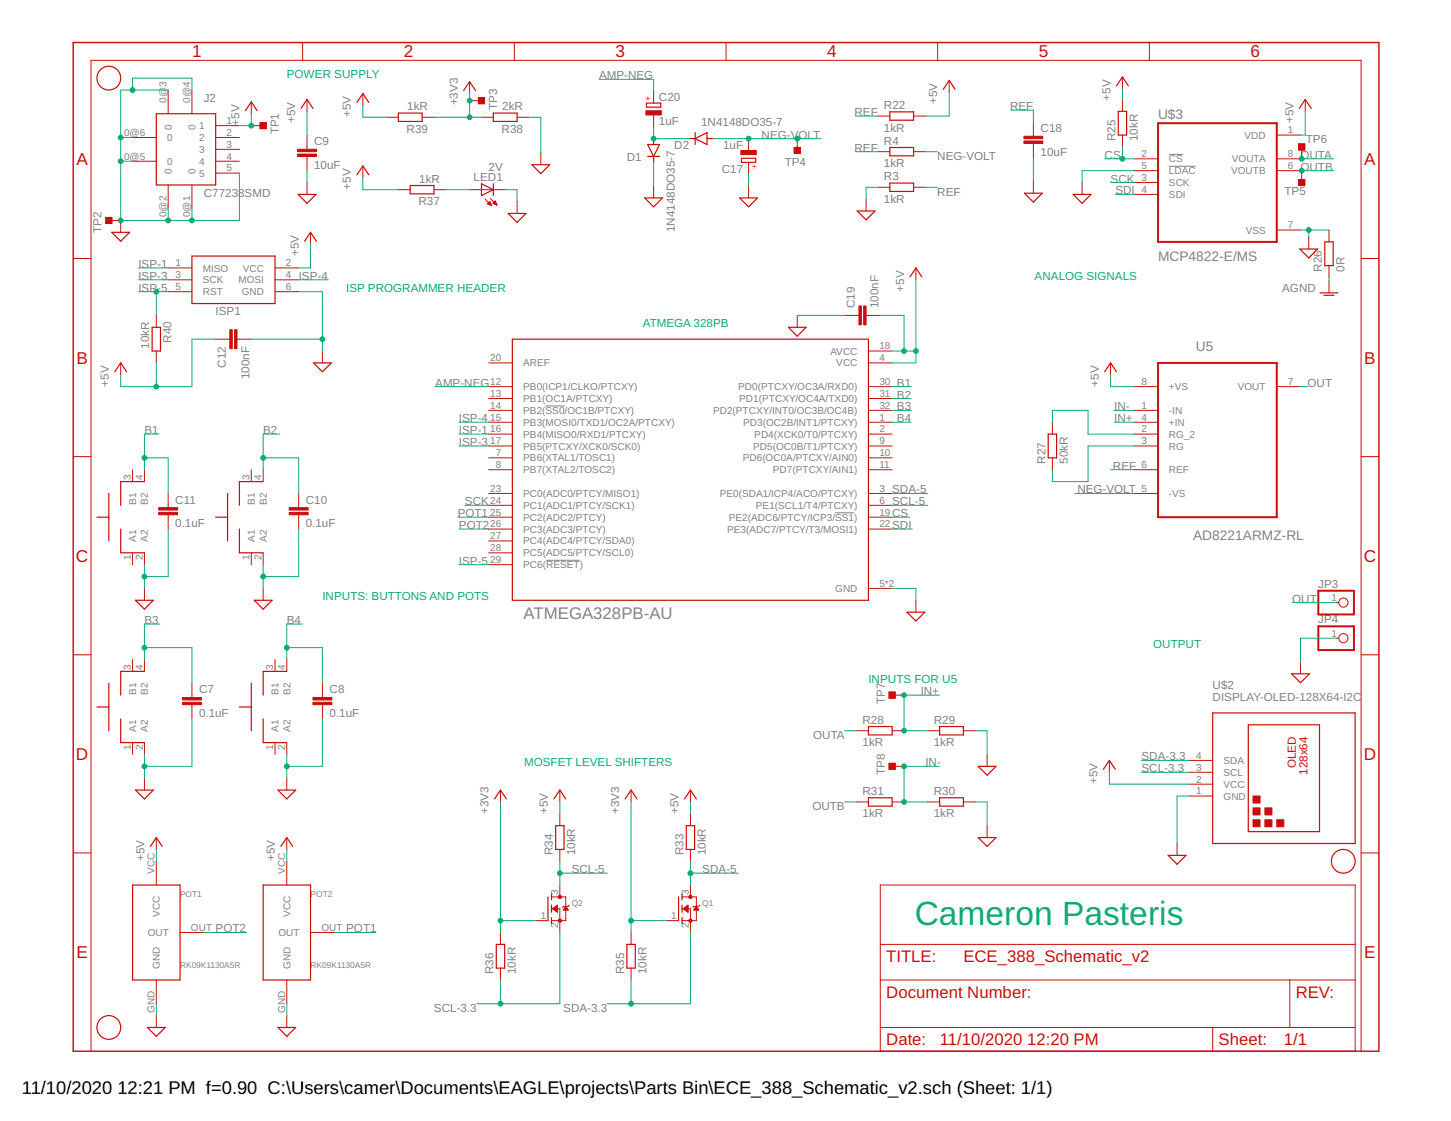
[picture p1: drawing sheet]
<svg xmlns="http://www.w3.org/2000/svg" width="279mm" height="216mm" viewBox="0 0 279 216" stroke-linecap="round" stroke-linejoin="round" font-family="sans-serif">
<path d="M225.1 29.7h2.7M225.1 32h5.2M105.1 78.2h3.6M160.8 98.8h3.7M105.2 107.9h6.4" fill="none" stroke="#808080" stroke-width=".19"/>
<g fill="none" stroke="#c90d0c" stroke-width=".23">
<path d="M68.7 19.7l1.2-1.7 1.1 1.7M89.3 17.4l1.1-1.7 1.2 1.7M92.1 18.8h1.2v1.2h-1.2zM124.5 19.9h2.7v.7h-2.7zM181.6 17.2l1.2-1.7 1.1 1.7M215 16.5l1.1-1.7 1.2 1.7M30.1 21.9h11.4v13.7h-11.4zM47.2 21.3l1.2-1.7 1.1 1.7M50.1 23.6h1.1v1.2h-1.1zM57.4 37.4h3.4l-1.7 1.8zM58 20.9l1.1-1.7 1.2 1.7M68.7 33.7l1.2-1.7 1.1 1.7"/>
<path d="M76.7 21.8h4.6v1.6h-4.6zM79 35.7h4.6v1.6h-4.6zM92.7 35.4l2.3 1.1-2.3 1.2zM95 21.8h4.6v1.6h-4.6zM95 35.4v2.3M102.4 31.7h3.5l-1.8 1.7zM124.1 38.1h3.5l-1.7 1.7zM124.7 27.8h2.3l-1.1 2.3zM124.7 30.1h2.3M125.9 26.7v1.1M125.9 30.1v1.2M132.7 26.7h1.2"/>
<path d="M133.9 26.7l2.2-1.2v2.3zM133.9 25.5v2.3M136.1 26.7h1.2M142.4 38.1h3.5l-1.8 1.7zM142.8 30.5h2.7v.8h-2.7zM153 28.4h1.1v1.1h-1.1zM171.3 21.5h4.6v1.7h-4.6zM171.3 28.4h4.6v1.6h-4.6zM171.3 35.3h4.6v1.6h-4.6zM197.3 37.2h3.4l-1.7 1.7zM206.7 37.4h3.4l-1.7 1.8zM215.3 21.4h1.6v4.6h-1.6z"/>
<path d="M250.1 34.6h1.1v1.1h-1.1zM250.1 27.7h1.1v1.2h-1.1zM250.2 20.9l1.1-1.7 1.2 1.7M20.4 41.9h1.1v1.1h-1.1zM21.5 44.7h3.5l-1.8 1.8zM37 49.3h16v9.2h-16zM58.7 46.5l1.1-1.8 1.1 1.8M97.9 41.1h3.4l-1.7 1.7zM165.1 40.6h3.4l-1.7 1.8zM175.2 53.3l1.2-1.7 1.1 1.7M250.3 48h3.4l-1.7 1.7zM254.2 56.4h3.4"/>
<path d="M254.9 56.9h2M255.1 46.6h1.6v4.6h-1.6zM22.1 71.6l1.1-1.7 1.2 1.7M29.3 63h1.6v4.6h-1.6zM60.4 69.9h3.4l-1.7 1.7zM98.7 65.3h68.5v50.3h-68.5zM151.8 63h3.4l-1.7 1.7zM212.7 71.6l1.1-1.7 1.2 1.7M18.7 99.6h2.3M21 95v9.2M27.8 92.8h-4.6v4.5M41.5 99.6h2.3"/>
<path d="M43.8 95v9.2M50.7 92.8h-4.6v4.5M201.8 83.6h1.7v4.6h-1.7zM23.2 101.9v4.6h4.6M26.1 115.6h3.4l-1.7 1.7zM46.1 101.9v4.6h4.6M49 115.6h3.4l-1.7 1.7zM174.6 117.9h3.5l-1.7 1.7zM18.7 136.2h2.3M21 131.6v9.1M23.2 138.5v4.5h4.6M27.8 129.3h-4.6v4.6"/>
<path d="M46.1 136.2h2.3M48.4 131.6v9.1M50.7 138.5v4.5h4.5M55.2 129.3h-4.5v4.6M167.2 139.9h4.6v1.6h-4.6zM171.2 133.3h1.2v1.2h-1.2zM180.9 139.9h4.6v1.6h-4.6zM233.5 137.3h27.4v25.2h-27.4zM240.4 139.6h13.7v20.6h-13.7zM248.7 129.8h3.4l-1.7 1.7zM26.1 152.2h3.4l-1.7 1.7zM53.5 152.2h3.4l-1.7 1.7z"/>
<path d="M95.2 153.9l1.2-1.7 1.1 1.7M106.7 153.9l1.1-1.7 1.1 1.7M107 159h1.6v4.6h-1.6zM120.4 153.9l1.1-1.7 1.2 1.7M131.8 153.9l1.1-1.7 1.2 1.7M132.1 159h1.7v4.6h-1.7zM167.2 153.6h4.6v1.7h-4.6zM171.2 147h1.2v1.2h-1.2zM180.9 153.6h4.6v1.7h-4.6zM188.4 147.6h3.4l-1.7 1.7zM212.5 148.2l1.1-1.7 1.2 1.7M25.5 170.5h9.2v18.2h-9.2z"/>
<path d="M29 163l1.1-1.7 1.1 1.7M50.7 170.5h9.1v18.2h-9.1zM54.1 163l1.1-1.7 1.2 1.7M105.5 172.7v4.6M106.2 172.2v1.1M106.2 174.3v1.4M106.2 176.7v1.2M130.7 172.7v4.6M131.3 172.2v1.1M131.3 174.3v1.4M131.3 176.7v1.2M188.4 161.3h3.4l-1.7 1.7z"/>
<path d="M224.9 164.7h3.5l-1.7 1.8zM28.4 197.9h3.4l-1.7 1.7zM53.5 197.9h3.4l-1.7 1.7zM95.6 181.9h1.6v4.6h-1.6zM120.7 181.9h1.6v4.6h-1.6z"/>
<circle cx="21" cy="15" r="2.29"/>
<circle cx="258.7" cy="165.9" r="2.29"/>
<circle cx="21" cy="197.9" r="2.29"/>
</g>
<g fill="none" stroke="#c90d0c" stroke-width=".19">
<path d="M32.4 17.3v4.6M37 17.3v4.6M48.4 19.6v2.3M58.3 8.2v3.4M59.1 19.2v2.2M69.9 18v2.3M90.4 15.7v2.3M90.4 19.4h1.7M99 8.2v3.4M125.9 17.6v2.3M139.8 8.2v3.4M180.6 8.2v3.4"/>
<path d="M182.8 15.5v2.3M216.1 14.8v2.3M216.1 19.2v2.2M221.3 8.2v3.4M251.3 19.2v2.2M25.5 26.5h4.6M25.5 31.1h4.6M32.4 35.6v4.6M37 35.6v4.6M41.5 24.2h4.6M41.5 26.5h4.6M41.5 28.8h4.6"/>
<path d="M41.5 31.1h4.6M41.5 33.3h4.6M48.4 24.2h1.7M59.1 26v2.8M59.1 30.1v2.8M59.1 35.2v2.2M69.9 32v2.2M74.4 22.6h2.3M76.7 36.5h2.3M81.3 22.6h2.3M83.6 36.5h2.3M90.4 36.5h6.9"/>
<path d="M92.7 22.6h2.3M93.4 38.4l1.3 1.2M93.9 39.3l.4-.5 .4 .8zM93.9 39.2h.6M94 39.3h.5M94 39.1h.4M94.1 39h.3M94.2 39.4h.4M94.2 38.9h.1M94.4 38.2l1.3 1.3M94.4 39.5h.2M94.9 39.2l.5-.5 .3 .8z"/>
<path d="M95 39.1h.5M95 39.2h.6M95.1 39h.4M95.2 38.9h.2M95.2 39.3h.4M95.3 38.8h.1M95.5 39.4h.2M99.6 38.8v2.3M99.6 22.6h2.3M104.1 29.4v2.3M125.9 22.1v2.3M125.9 35.8v2.3"/>
<path d="M144.1 26.7v2.3M144.1 31.3v2.2M144.1 35.8v2.3M153.5 26.7v1.7M166.8 38.4v2.2M169.1 22.4h2.2M169.1 36.1h2.2M169.1 29.2h2.2M175.9 22.4h2.3M175.9 36.1h2.3M175.9 29.2h2.3M199 23.5v2.7"/>
<path d="M199 27.6v2.8M199 34.9v2.3M208.4 35.2v2.2M216.1 26v2.3M218.4 30.6h4.6M218.4 32.9h4.6M218.4 35.2h4.6M218.4 37.4h4.6M245.9 30.6h4.5M245.9 32.9h4.5M245.9 26h4.5M250.7 28.9v1.7"/>
<path d="M250.7 32.9v1.7M14.1 49.8h3.4M21.5 42.5h1.7v2.2M32.4 51.6h4.6M32.4 53.9h4.6M32.4 56.2h4.6M53 51.6h4.5M53 53.9h4.5M53 56.2h4.5M59.8 44.7v2.3M176.4 51.6v2.3M245.9 44.3h4.5"/>
<path d="M252 45.7v2.3M255.9 44.3v2.3M255.9 51.2v2.2M255.9 54.1v2.3M262.1 49.8h3.4M23.2 69.9v2.3M30.1 60.7v2.3M30.1 67.6v2.3M41.5 65.3h2.8M45.6 65.3h2.8M62.1 67.6v2.3M94.1 74.5h4.6"/>
<path d="M94.1 79h4.6M94.1 69.9h4.6M94.1 76.8h4.6M153.5 60.7v2.3M162.6 60.7h2.8M166.8 60.7h2.7M167.2 74.5h4.6M167.2 79h4.6M167.2 69.9h4.6M167.2 76.8h4.6M167.2 67.6h4.6M213.8 69.9v2.3"/>
<path d="M218.4 74.5h4.6M218.4 79h4.6M245.9 74.5h4.5M14.1 87.9h3.4M25.5 90.5v2.3M27.8 90.5v2.3M32.4 95v2.8M32.4 99.1v2.8M48.4 90.5v2.3M50.7 90.5v2.3M57.5 95v2.8M57.5 99.1v2.8"/>
<path d="M94.1 81.3h4.6M94.1 83.6h4.6M94.1 85.9h4.6M94.1 90.5h4.6M94.1 95h4.6M94.1 88.2h4.6M94.1 97.3h4.6M94.1 99.6h4.6M167.2 81.3h4.6M167.2 83.6h4.6M167.2 85.9h4.6M167.2 90.5h4.6"/>
<path d="M167.2 95h4.6M167.2 88.2h4.6M167.2 97.3h4.6M167.2 99.6h4.6M202.6 81.3v2.3M202.6 88.2v2.3M218.4 81.3h4.6M218.4 83.6h4.6M218.4 85.9h4.6M218.4 90.5h4.6M218.4 95h4.6M262.1 87.9h3.4"/>
<path d="M25.5 106.5v2.3M27.8 106.5v2.3M27.8 113.3v2.3M48.4 106.5v2.3M50.7 106.5v2.3M50.7 113.3v2.3M94.1 101.9h4.6M94.1 104.2h4.6M94.1 106.5h4.6M94.1 108.8h4.6M167.2 113.3h4.6M167.2 101.9h4.6"/>
<path d="M176.4 115.6v2.3M257.3 116.1h.5M14.1 126.1h3.4M25.5 127v2.3M27.8 127v2.3M37 131.6v2.7M37 135.7v2.8M53 127v2.3M55.2 127v2.3M62.1 131.6v2.7M62.1 135.7v2.8M172.4 133.9h1.7"/>
<path d="M250.4 127.5v2.3M257.3 122.9h.5M262.1 126.1h3.4M25.5 143v2.3M27.8 143v2.3M27.8 149.9v2.3M53 143v2.3M55.2 143v2.3M55.2 149.9v2.3M96.4 152.2v2.3M107.8 152.2v2.3M107.8 156.7v2.3"/>
<path d="M121.5 152.2v2.3M132.9 152.2v2.3M132.9 156.7v2.3M164.9 140.7h2.3M164.9 154.5h2.3M171.8 140.7h2.3M171.8 154.5h2.3M172.4 147.6h1.7M178.6 140.7h2.3M178.6 154.5h2.3M185.5 140.7h2.3M185.5 154.5h2.3"/>
<path d="M190.1 145.3v2.3M190.1 159v2.3M213.6 146.5v2.2M228.9 153.3h4.6M228.9 151h4.6M228.9 148.7h4.6M228.9 146.5h4.6M14.1 164.3h3.4M30.1 161.3v2.3M30.1 165.9v4.6M34.7 179.6h4.5M55.2 161.3v2.3"/>
<path d="M55.2 165.9v4.6M59.8 179.6h4.6M96.4 179.6v2.3M103.2 177.3h2.3M106.2 175h1.6v4.6M106.2 172.7h2.7v4.6h-2.7M106.4 175l.9-.7v1.4zM106.6 174.9h.7M106.6 175.1h.7M106.7 174.8h.6M106.7 175.2h.6M106.8 174.7h.5"/>
<path d="M106.9 175.3h.4M107 174.6h.3M107 175.5h.3M107.1 174.5h.2M107.1 175.6h.2M107.3 174.4h.1M107.3 175.7h.1M107.8 163.6v2.3M107.8 170.5v2.2M108.5 175.2h.9M108.6 175.1h.7M108.6 175h.7"/>
<path d="M108.7 174.9h.5M108.8 174.8h.3M108.8 174.7h.3M108.9 174.6h.1M108.9 174.6l.5 .7h-.9zM109.6 174.3l-.2 .3h-.9l-.2 .2M121.5 179.6v2.3M128.4 177.3h2.3M131.3 175h1.6v4.6M131.3 172.7h2.8v4.6h-2.8M131.6 175l.9-.7v1.4zM131.7 174.9h.8"/>
<path d="M131.7 175.1h.8M131.8 174.8h.7M131.9 175.2h.6M132 174.7h.5M132 175.3h.5M132.1 174.6h.4M132.1 175.5h.4M132.2 174.5h.3M132.3 175.6h.2M132.4 174.4h.1M132.4 175.7h.1M132.9 163.6v2.3"/>
<path d="M132.9 170.5v2.2M133.6 175.2h.9M133.7 175.1h.8M133.8 175h.6M133.8 174.9h.5M133.9 174.8h.4M134 174.7h.2M134 174.6h.1M134.1 174.6l.4 .7h-.9zM134.8 174.3l-.3 .3h-.9l-.2 .2M169.5 170.5h91.4v32h-91.4zM226.7 162.5v2.2"/>
<path d="M262.1 164.3h3.4M30.1 188.7v4.6M30.1 195.6v2.3M55.2 188.7v4.6M55.2 195.6v2.3M96.4 186.5v2.2M121.5 186.5v2.2M169.5 188.7h91.4M169.5 197.9h91.4M169.5 181.9h91.4M233.5 197.9v4.6M248.4 188.7v9.2"/>
<path d="M17.5 202.5v-190.9h244.6v190.9"/>
<circle cx="258.7" cy="116.1" r=".89"/>
<circle cx="258.7" cy="122.9" r=".89"/>
</g>
<path d="M223 23.7h22.9v22.9h-22.9zM223 69.9h22.9v29.7h-22.9zM253.9 113.8h6.8v4.5h-6.8zM253.9 120.6h6.8v4.6h-6.8z" fill="none" stroke="#c90d0c" stroke-width=".38"/>
<g fill="#c90d0c" stroke="#c90d0c" stroke-width=".19">
<path d="M241.3 157.9h1.3v1.3h-1.3z"/>
<path d="M241.3 155.6h1.3v1.4h-1.3z"/>
<path d="M243.6 157.9h1.3v1.3h-1.3z"/>
<path d="M241.3 153.3h1.3v1.4h-1.3z"/>
<path d="M245.9 157.9h1.3v1.3h-1.3z"/>
<path d="M243.6 155.6h1.3v1.4h-1.3z"/>
<path d="M35.1 135.3h3.7v.4h-3.7z"/>
<path d="M35.1 134.3h3.7v.5h-3.7z"/>
<path d="M60.3 135.3h3.6v.4h-3.6z"/>
<path d="M60.3 134.3h3.6v.5h-3.6z"/>
<path d="M57.3 29.7h3.6v.4h-3.6z"/>
<path d="M57.3 28.7h3.6v.5h-3.6z"/>
<path d="M55.7 98.7h3.6v.4h-3.6z"/>
<path d="M55.7 97.8h3.6v.4h-3.6z"/>
<path d="M30.6 98.7h3.6v.4h-3.6z"/>
<path d="M30.6 97.8h3.6v.4h-3.6z"/>
<path d="M45.2 63.5h.4v3.6h-.4z"/>
<path d="M44.3 63.5h.4v3.6h-.4z"/>
<path d="M197.2 27.2h3.6v.4h-3.6z"/>
<path d="M197.2 26.2h3.6v.5h-3.6z"/>
<path d="M166.3 58.9h.5v3.7h-.5z"/>
<path d="M165.4 58.9h.5v3.7h-.5z"/>
<path d="M142.7 29h2.9v.8h-2.9z"/>
<path d="M124.4 21.3h2.9v.8h-2.9z"/>
<path d="M50.1 23.6h1.1v1.2h-1.1z"/>
<path d="M20.4 41.9h1.1v1.1h-1.1z"/>
<path d="M92.1 18.8h1.2v1.2h-1.2z"/>
<path d="M153 28.4h1.1v1.1h-1.1z"/>
<path d="M250.1 34.6h1.1v1.1h-1.1z"/>
<path d="M250.1 27.7h1.1v1.2h-1.1z"/>
<path d="M171.2 133.3h1.2v1.2h-1.2z"/>
<path d="M171.2 147h1.2v1.2h-1.2z"/>
</g>
<path d="M14.1 8.2h251.4v194.3h-251.4z" fill="none" stroke="#c90d0c" stroke-width=".28"/>
<g fill="#c90d0c" stroke="#c90d0c" stroke-width=".19">
<circle cx="132.9" cy="177.3" r=".32"/>
<circle cx="132.9" cy="172.7" r=".32"/>
<circle cx="107.8" cy="177.3" r=".32"/>
<circle cx="107.8" cy="172.7" r=".32"/>
</g>
<g fill="none" stroke="#0dab76" stroke-width=".19">
<path d="M25.5 17.3v-2.3h11.5v2.3M32.4 17.3h-9.2v25.2h22.9v-9.2M90.4 18v4.6M115.3 15.3h10.6v2.3M182.8 17.8v4.6h-4.6M216.1 17.1v2.1M23.2 26.5h2.3M23.2 31.1h2.3M48.4 21.9v2.3h-2.3M59.1 21.4v4.6M59.1 32.9v2.3M69.9 34.2v2.3h6.8"/>
<path d="M69.9 20.3v2.3h4.5M83.6 22.6h9.1M85.9 36.5h4.5M97.3 36.5h2.3v2.3M101.9 22.6h2.2v6.8M125.9 24.4v2.3h6.8M125.9 31.3v4.5M137.3 26.7h20.8M144.1 33.5v2.3M164.7 29.2h4.4M164.7 22.4h4.4M169.1 36.1h-2.3v2.3"/>
<path d="M178.2 36.1h2.3M178.2 29.2h2.3M194.6 21.2h4.4v2.3M199 30.4v4.5M212.7 30.6h5.7M213.8 35.2h4.6M214.8 37.4h3.6M216.1 28.3v2.3M218.4 32.9h-10v2.3M250.4 32.9h6.4M250.4 30.6h6.4M251.3 21.4v4.6h-.9"/>
<path d="M26.7 56.2h5.7M26.7 51.6h5.7M26.7 53.9h5.7M30.1 56.2v4.5M32.4 40.2v2.3M37 40.2v2.3M57.5 56.2h4.6v11.4M57.5 53.9h5.7M59.8 47v4.6h-2.3M176.4 53.9v16h-4.6M250.4 44.3h5.5M252 44.3v1.4"/>
<path d="M255.9 53.4v.7M30.1 69.9v4.6M41.5 65.3h-4.5v9.2h-13.8v-2.3M48.4 65.3h13.7M83.8 74.5h10.3M153.5 60.7h9.1M169.5 60.7h4.6v6.9M171.8 74.5h3.7M171.8 76.8h3.7M171.8 79h3.7M171.8 67.6h4.6M213.8 72.2v2.3h4.6"/>
<path d="M214.5 79h3.9M250.4 74.5h1.4M27.8 88.2h4.6v6.8M30.5 83.6h-2.7v6.9M50.7 88.2h6.8v6.8M53.9 83.6h-3.2v6.9M88.1 99.6h6M88.4 83.6h5.7M88.4 81.3h5.7M88.4 85.9h5.7M89.5 97.3h4.6M171.8 81.3h3.7"/>
<path d="M171.8 99.6h3.4M171.8 97.3h6.8M171.8 95h6.8M202.6 81.3v-2.3h6.9v4.6h8.9M207 95h11.4M213.8 90.5h4.6M214.5 81.3h3.9M218.4 85.9h-8.9v6.9h-6.9v-2.3M27.8 108.8v4.5M32.4 101.9v9.1h-4.6M50.7 108.8v4.5M57.5 101.9v9.1h-6.8"/>
<path d="M88.4 101.9h5.7M88.4 108.8h5.7M171.8 113.3h4.6v2.3M171.8 101.9h3.9M248.8 116.1h8.5M27.8 124.7h9.2v6.9M30.8 120.2h-3v6.8M37 138.5v9.1h-9.2M55.2 124.7h6.9v6.9M58.2 120.2h-3v6.8M62.1 138.5v9.1h-6.9M180.9 133.9h-6.8v6.8h4.5"/>
<path d="M257.3 122.9h-6.9v4.6M27.8 145.3v4.6M55.2 145.3v4.6M96.4 154.5v25.1M107.8 154.5v2.2M121.5 154.5v25.1M132.9 154.5v2.2M162.6 140.7h2.3M162.6 154.5h2.3M180.9 147.6h-6.8v6.9h4.5M187.8 140.7h2.3v4.6M187.8 154.5h2.3v4.5"/>
<path d="M213.6 148.7v2.3h15.3M219.8 146.5h9.1M219.8 148.7h9.1M228.9 153.3h-2.2v9.2M30.1 163.6v2.3M39.2 179.6h8.3M55.2 163.6v2.3M64.4 179.6h8M96.4 177.3h6.8M107.8 168.2h9.1M107.8 179.6v13.7h-16M107.8 165.9v4.6"/>
<path d="M121.5 177.3h6.9M132.9 165.9v4.6M132.9 179.6v13.7h-16M132.9 168.2h9.2M30.1 193.3v2.3M55.2 193.3v2.3M96.4 188.7v4.6M121.5 188.7v4.6"/>
</g>
<g fill="#0dab76" stroke="#0dab76" stroke-width=".19">
<circle cx="62.1" cy="65.3" r=".47"/>
<circle cx="27.8" cy="111" r=".47"/>
<circle cx="50.7" cy="111" r=".47"/>
<circle cx="27.8" cy="147.6" r=".47"/>
<circle cx="55.2" cy="147.6" r=".47"/>
<circle cx="252" cy="44.3" r=".47"/>
<circle cx="32.4" cy="42.5" r=".47"/>
<circle cx="37" cy="42.5" r=".47"/>
<circle cx="23.2" cy="42.5" r=".47"/>
<circle cx="23.2" cy="31.1" r=".47"/>
<circle cx="23.2" cy="26.5" r=".47"/>
<circle cx="25.5" cy="17.3" r=".47"/>
<circle cx="27.8" cy="88.2" r=".47"/>
<circle cx="50.7" cy="88.2" r=".47"/>
<circle cx="27.8" cy="124.7" r=".47"/>
<circle cx="55.2" cy="124.7" r=".47"/>
<circle cx="216.1" cy="30.6" r=".47"/>
<circle cx="250.7" cy="32.9" r=".47"/>
<circle cx="250.7" cy="30.6" r=".47"/>
<circle cx="125.9" cy="26.7" r=".47"/>
<circle cx="144.1" cy="26.7" r=".47"/>
<circle cx="153.5" cy="26.7" r=".47"/>
<circle cx="30.1" cy="56.2" r=".47"/>
<circle cx="174.1" cy="140.7" r=".47"/>
<circle cx="174.1" cy="133.9" r=".47"/>
<circle cx="174.1" cy="154.5" r=".47"/>
<circle cx="174.1" cy="147.6" r=".47"/>
<circle cx="132.9" cy="168.2" r=".47"/>
<circle cx="121.5" cy="193.3" r=".47"/>
<circle cx="107.8" cy="168.2" r=".47"/>
<circle cx="96.4" cy="193.3" r=".47"/>
<circle cx="48.4" cy="24.2" r=".47"/>
<circle cx="30.1" cy="74.5" r=".47"/>
<circle cx="176.4" cy="67.6" r=".47"/>
<circle cx="174.1" cy="67.6" r=".47"/>
<circle cx="121.5" cy="177.3" r=".47"/>
<circle cx="96.4" cy="177.3" r=".47"/>
<circle cx="90.4" cy="22.6" r=".47"/>
<circle cx="90.4" cy="19.4" r=".47"/>
</g>
<text font-size="6.5" fill="#0dab76" x="176.1" y="178.2">Cameron Pasteris</text>
<g font-size="3.5">
<text x="4.2" y="210.7">11/10/2020</text>
<text x="22.6" y="210.7">12:21 PM f=0.90 C:\Users\camer\Documents\EAGLE\projects\Parts Bin\ECE_388_Schematic_v2.sch (Sheet: 1/1)</text>
</g>
<g font-size="3.3" fill="#c90d0c">
<text x="37" y="11.1">1</text>
<text x="77.8" y="11.1">2</text>
<text x="118.5" y="11.1">3</text>
<text x="159.3" y="11.1">4</text>
<text x="200" y="11.1">5</text>
<text x="240.8" y="11.1">6</text>
<text x="14.7" y="31.9">A</text>
<text x="262.7" y="31.9">A</text>
<text x="14.7" y="70">B</text>
<text x="262.7" y="70">B</text>
<text x="14.6" y="108.2">C</text>
<text x="262.6" y="108.2">C</text>
<text x="14.6" y="146.4">D</text>
<text x="262.6" y="146.4">D</text>
<text x="14.7" y="184.5">E</text>
<text x="262.7" y="184.5">E</text>
</g>
<text font-size="3.2" fill="#808080" x="100.8" y="119.2">ATMEGA328PB-AU</text>
<g font-size="3.2" fill="#c90d0c">
<text x="170.7" y="185.3">TITLE:</text>
<text x="185.5" y="185.3">ECE_388_Schematic_v2</text>
<text x="170.7" y="192.2">Document Number:</text>
<text x="249.5" y="192.2">REV:</text>
<text x="170.7" y="201.3">Date:</text>
<text x="180.9" y="201.3">11/10/2020</text>
<text x="197.8" y="201.3">12:20 PM</text>
<text x="234.6" y="201.3">Sheet:</text>
<text x="247.2" y="201.3">1/1</text>
</g>
<g font-size="2.6" fill="#808080">
<text x="223" y="22.8">U$3</text>
<text x="223" y="50.2">MCP4822-E/MS</text>
<text x="230.3" y="67.7">U5</text>
<text x="229.8" y="104">AD8221ARMZ-RL</text>
</g>
<g font-size="2.2" fill="#0dab76">
<text x="55.2" y="15">POWER SUPPLY</text>
<text x="199.2" y="53.9">ANALOG SIGNALS</text>
<text x="66.7" y="56.2">ISP PROGRAMMER HEADER</text>
<text x="123.8" y="63">ATMEGA 328PB</text>
<text x="62.1" y="115.6">INPUTS: BUTTONS AND POTS</text>
<text x="222.1" y="124.7">OUTPUT</text>
<text x="167.2" y="131.6">INPUTS FOR U5</text>
<text x="100.9" y="147.6">MOSFET LEVEL SHIFTERS</text>
</g>
<g font-size="2.2" fill="#808080">
<text x="115.3" y="15.3">AMP-NEG</text>
<text x="39.2" y="19.6">J2</text>
<text x="56.8" y="23.7" transform="rotate(-90 56.8 23.7)">+5V</text>
<text x="67.6" y="22.6" transform="rotate(-90 67.6 22.6)">+5V</text>
<text x="78.4" y="21.2">1kR</text>
<text x="88.1" y="20.3" transform="rotate(-90 88.1 20.3)">+3V3</text>
<text x="95.8" y="21.1" transform="rotate(-90 95.8 21.1)">TP3</text>
<text x="96.7" y="21.2">2kR</text>
<text x="126.9" y="24">1uF</text>
<text x="126.9" y="19.4">C20</text>
<text x="164.5" y="22.4">REF</text>
<text x="170.2" y="21">R22</text>
<text x="180.5" y="20.1" transform="rotate(-90 180.5 20.1)">+5V</text>
<text x="194.5" y="21.2">REF</text>
<text x="213.9" y="19.4" transform="rotate(-90 213.9 19.4)">+5V</text>
<text x="249" y="23.7" transform="rotate(-90 249 23.7)">+5V</text>
<text x="46.1" y="24.2" transform="rotate(-90 46.1 24.2)">+5V</text>
<text x="53.7" y="25.9" transform="rotate(-90 53.7 25.9)">TP1</text>
<text x="60.5" y="28">C9</text>
<text x="78.3" y="25.5">R39</text>
<text x="96.6" y="25.5">R38</text>
<text x="129.8" y="28.7">D2</text>
<text x="135" y="24.2">1N4148DO35-7</text>
<text x="139.2" y="28.7">1uF</text>
<text x="146.7" y="26.7">NEG-VOLT</text>
<text x="164.5" y="29.2">REF</text>
<text x="170.2" y="25.3">1kR</text>
<text x="170.2" y="27.9">R4</text>
<text x="200.4" y="25.4">C18</text>
<text x="214.8" y="27.2" transform="rotate(-90 214.8 27.2)">R25</text>
<text x="219.1" y="27.2" transform="rotate(-90 219.1 27.2)">10kR</text>
<text x="251.4" y="27.6">TP6</text>
<text x="60.5" y="32.5">10uF</text>
<text x="80.7" y="35.2">1kR</text>
<text x="91.2" y="34.9">LED1</text>
<text x="94.1" y="33">2V</text>
<text x="120.7" y="31">D1</text>
<text x="139" y="33.3">C17</text>
<text x="151.1" y="32">TP4</text>
<text x="170.2" y="32.2">1kR</text>
<text x="170.2" y="34.7">R3</text>
<text x="180.5" y="30.8">NEG-VOLT</text>
<text x="200.4" y="30">10uF</text>
<text x="212.7" y="30.6">CS</text>
<text x="213.9" y="35.2">SCK</text>
<text x="250.4" y="32.9">OUTB</text>
<text x="250.4" y="30.6">OUTA</text>
<text x="39.2" y="37.9">C77238SMD</text>
<text x="67.6" y="36.5" transform="rotate(-90 67.6 36.5)">+5V</text>
<text x="80.6" y="39.5">R37</text>
<text x="170.2" y="39">1kR</text>
<text x="180.5" y="37.7">REF</text>
<text x="214.8" y="37.4">SDI</text>
<text x="247.3" y="37.5">TP5</text>
<text x="19.5" y="44.9" transform="rotate(-90 19.5 44.9)">TP2</text>
<text x="130" y="44.7" transform="rotate(-90 130 44.7)">1N4148DO35-7</text>
<text x="26.7" y="51.6">ISP-1</text>
<text x="26.7" y="53.9">ISP-3</text>
<text x="57.5" y="49.3" transform="rotate(-90 57.5 49.3)">+5V</text>
<text x="57.5" y="53.9">ISP-4</text>
<text x="254.6" y="52.3" transform="rotate(-90 254.6 52.3)">R26</text>
<text x="258.9" y="52.3" transform="rotate(-90 258.9 52.3)">0R</text>
<text x="26.7" y="56.2">ISP</text>
<text x="30.3" y="56.2">-5</text>
<text x="164.6" y="59.4" transform="rotate(-90 164.6 59.4)">C19</text>
<text x="169.2" y="59.4" transform="rotate(-90 169.2 59.4)">100nF</text>
<text x="174.1" y="56.2" transform="rotate(-90 174.1 56.2)">+5V</text>
<text x="246.9" y="56.2">AGND</text>
<text x="41.5" y="60.8">ISP1</text>
<text x="28.7" y="67.1" transform="rotate(-90 28.7 67.1)">10kR</text>
<text x="33.1" y="66" transform="rotate(-90 33.1 66)">R40</text>
<text x="43.5" y="70.8" transform="rotate(-90 43.5 70.8)">C12</text>
<text x="21" y="74.5" transform="rotate(-90 21 74.5)">+5V</text>
<text x="48" y="73.1" transform="rotate(-90 48 73.1)">100nF</text>
<text x="83.8" y="74.5">AMP-NEG</text>
<text x="172.7" y="74.5">B1</text>
<text x="172.7" y="76.8">B2</text>
<text x="211.6" y="74.5" transform="rotate(-90 211.6 74.5)">+5V</text>
<text x="251.8" y="74.5">OUT</text>
<text x="27.8" y="83.6">B1</text>
<text x="50.7" y="83.6">B2</text>
<text x="88.4" y="83.6">ISP-1</text>
<text x="88.4" y="81.3">ISP-4</text>
<text x="172.7" y="79">B3</text>
<text x="172.7" y="81.3">B4</text>
<text x="214.5" y="81.3">IN+</text>
<text x="214.5" y="79">IN-</text>
<text x="88.4" y="85.9">ISP-3</text>
<text x="201.3" y="89.3" transform="rotate(-90 201.3 89.3)">R27</text>
<text x="205.6" y="89.3" transform="rotate(-90 205.6 89.3)">50kR</text>
<text x="171.8" y="95">SDA-5</text>
<text x="207.5" y="95">NEG-VOLT</text>
<text x="214.3" y="90.5">REF</text>
<text x="33.7" y="101.5">0.1uF</text>
<text x="33.7" y="97">C11</text>
<text x="58.9" y="101.5">0.1uF</text>
<text x="58.9" y="97">C10</text>
<text x="88.1" y="99.6">POT1</text>
<text x="88.4" y="101.9">POT2</text>
<text x="89.5" y="97.3">SCK</text>
<text x="171.8" y="99.6">CS</text>
<text x="171.8" y="101.9">SDI</text>
<text x="171.8" y="97.3">SCL-5</text>
<text x="88.4" y="108.7">ISP-5</text>
<text x="253.8" y="113.2">JP3</text>
<text x="248.8" y="116.1">OUT</text>
<text x="27.8" y="120.2">B3</text>
<text x="55.2" y="120.2">B4</text>
<text x="253.8" y="120.1">JP4</text>
<text x="38.3" y="133.5">C7</text>
<text x="63.5" y="133.5">C8</text>
<text x="170.4" y="135.6" transform="rotate(-90 170.4 135.6)">TP7</text>
<text x="177.3" y="133.9">IN+</text>
<text x="233.5" y="135">DISPLAY-OLED-128X64-I2C</text>
<text x="233.5" y="132.7">U$2</text>
<text x="38.3" y="138.1">0.1uF</text>
<text x="63.5" y="138.1">0.1uF</text>
<text x="156.6" y="142.4">OUTA</text>
<text x="166.1" y="143.7">1kR</text>
<text x="166.1" y="139.4">R28</text>
<text x="179.8" y="143.7">1kR</text>
<text x="179.8" y="139.4">R29</text>
<text x="170.4" y="149.3" transform="rotate(-90 170.4 149.3)">TP8</text>
<text x="178.2" y="147.6">IN-</text>
<text x="219.8" y="146.5">SDA-3.3</text>
<text x="219.8" y="148.7">SCL-3.3</text>
<text x="166.1" y="153.1">R31</text>
<text x="179.8" y="153.1">R30</text>
<text x="211.3" y="151" transform="rotate(-90 211.3 151)">+5V</text>
<text x="94.1" y="156.7" transform="rotate(-90 94.1 156.7)">+3V3</text>
<text x="105.5" y="156.7" transform="rotate(-90 105.5 156.7)">+5V</text>
<text x="119.2" y="156.7" transform="rotate(-90 119.2 156.7)">+3V3</text>
<text x="130.7" y="156.7" transform="rotate(-90 130.7 156.7)">+5V</text>
<text x="156.4" y="156.1">OUTB</text>
<text x="166.1" y="157.4">1kR</text>
<text x="179.8" y="157.4">1kR</text>
<text x="27.8" y="165.9" transform="rotate(-90 27.8 165.9)">+5V</text>
<text x="52.9" y="165.9" transform="rotate(-90 52.9 165.9)">+5V</text>
<text x="106.5" y="164.7" transform="rotate(-90 106.5 164.7)">R34</text>
<text x="110.8" y="164.7" transform="rotate(-90 110.8 164.7)">10kR</text>
<text x="131.6" y="164.7" transform="rotate(-90 131.6 164.7)">R33</text>
<text x="135.9" y="164.7" transform="rotate(-90 135.9 164.7)">10kR</text>
<text x="110.1" y="168.2">SCL-5</text>
<text x="135.2" y="168.2">SDA-5</text>
<text x="41.5" y="179.6">POT2</text>
<text x="66.7" y="179.6">POT1</text>
<text x="95" y="187.6" transform="rotate(-90 95 187.6)">R36</text>
<text x="99.3" y="187.6" transform="rotate(-90 99.3 187.6)">10kR</text>
<text x="120.2" y="187.6" transform="rotate(-90 120.2 187.6)">R35</text>
<text x="124.5" y="187.6" transform="rotate(-90 124.5 187.6)">10kR</text>
<text x="83.6" y="194.9">SCL-3.3</text>
<text x="108.5" y="194.9">SDA-3.3</text>
</g>
<g font-size="2.2" fill="#c90d0c">
<text x="249.5" y="148" transform="rotate(-90 249.5 148)">OLED</text>
<text x="251.8" y="149.3" transform="rotate(-90 251.8 149.3)">128x64</text>
</g>
<g font-size="1.9" fill="#808080">
<text x="32.1" y="16.8" transform="rotate(-90 32.1 16.8)">3</text>
<text x="32.1" y="19.8" transform="rotate(-90 32.1 19.8)">0@</text>
<text x="36.6" y="19.8" transform="rotate(-90 36.6 19.8)">0@4</text>
<text x="43.6" y="23.9">1</text>
<text x="23.9" y="26.2">0@6</text>
<text x="32.2" y="27.2">0</text>
<text x="33.1" y="25.1" transform="rotate(-90 33.1 25.1)">0</text>
<text x="37.6" y="25.1" transform="rotate(-90 37.6 25.1)">0</text>
<text x="38.3" y="24.9">1</text>
<text x="38.3" y="27.2">2</text>
<text x="38.3" y="29.4">3</text>
<text x="43.6" y="26.2">2</text>
<text x="43.6" y="28.4">3</text>
<text x="239.7" y="26.7">VDD</text>
<text x="248" y="25.7">1</text>
<text x="23.9" y="30.7">0@5</text>
<text x="32.2" y="31.7">0</text>
<text x="33.1" y="33.5" transform="rotate(-90 33.1 33.5)">0</text>
<text x="37.6" y="33.5" transform="rotate(-90 37.6 33.5)">0</text>
<text x="38.3" y="31.7">4</text>
<text x="38.3" y="34">5</text>
<text x="43.6" y="30.7">4</text>
<text x="43.6" y="33">5</text>
<text x="219.8" y="30.3">2</text>
<text x="219.8" y="32.6">5</text>
<text x="219.8" y="34.8">3</text>
<text x="225.1" y="31.3">CS</text>
<text x="225.1" y="33.6">LDAC</text>
<text x="225.1" y="35.8">SCK</text>
<text x="237.1" y="33.6">VOUTB</text>
<text x="237.2" y="31.3">VOUTA</text>
<text x="248" y="30.3">8</text>
<text x="248" y="32.6">6</text>
<text x="32.1" y="41.8" transform="rotate(-90 32.1 41.8)">0@2</text>
<text x="36.6" y="41.8" transform="rotate(-90 36.6 41.8)">0@1</text>
<text x="219.8" y="37.1">4</text>
<text x="225.1" y="38.1">SDI</text>
<text x="239.9" y="45">VSS</text>
<text x="248" y="44">7</text>
<text x="33.8" y="51.3">1</text>
<text x="33.8" y="53.6">3</text>
<text x="39.1" y="52.3">MISO</text>
<text x="46.8" y="52.3">VCC</text>
<text x="55.1" y="53.6">4</text>
<text x="55.1" y="51.3">2</text>
<text x="33.8" y="55.9">5</text>
<text x="39.1" y="54.6">SCK</text>
<text x="39.1" y="56.9">RST</text>
<text x="45.9" y="54.6">MOSI</text>
<text x="46.5" y="56.9">GND</text>
<text x="55.1" y="55.9">6</text>
<text x="94.4" y="69.6">20</text>
<text x="100.8" y="70.6">AREF</text>
<text x="159.9" y="68.3">AVCC</text>
<text x="161" y="70.6">VCC</text>
<text x="169.3" y="69.6">4</text>
<text x="169.3" y="67.3">18</text>
<text x="94.4" y="74.1">12</text>
<text x="94.4" y="76.4">13</text>
<text x="100.8" y="75.2">PB0(ICP1/CLKO/PTCXY)</text>
<text x="100.8" y="77.4">PB1(OC1A/PTCXY)</text>
<text x="142.2" y="75.2">PD0(PTCXY/OC3A/RXD0)</text>
<text x="142.3" y="77.4">PD1(PTCXY/OC4A/TXD0)</text>
<text x="169.3" y="74.1">30</text>
<text x="169.3" y="76.4">31</text>
<text x="219.8" y="74.1">8</text>
<text x="225.1" y="75.2">+VS</text>
<text x="238.3" y="75.2">VOUT</text>
<text x="248" y="74.1">7</text>
<text x="94.4" y="78.7">14</text>
<text x="94.4" y="81">15</text>
<text x="94.4" y="83.3">16</text>
<text x="100.8" y="79.7">PB2(SS0/OC1B/PTCXY)</text>
<text x="100.8" y="82">PB3(MOSI0/TXD1/OC2A/PTCXY)</text>
<text x="137.3" y="79.7">PD2(PTCXY/INT0/OC3B/OC4B)</text>
<text x="143.1" y="82">PD3(OC2B/INT1/PTCXY)</text>
<text x="169.3" y="78.7">32</text>
<text x="169.3" y="81">1</text>
<text x="169.3" y="83.3">2</text>
<text x="219.8" y="78.7">1</text>
<text x="219.8" y="81">4</text>
<text x="219.8" y="83.3">2</text>
<text x="225.1" y="79.7">-IN</text>
<text x="225.1" y="82">+IN</text>
<text x="94.4" y="85.6">17</text>
<text x="95.5" y="87.9">7</text>
<text x="100.8" y="84.3">PB4(MISO0/RXD1/PTCXY)</text>
<text x="100.8" y="86.6">PB5(PTCXY/XCK0/SCK0)</text>
<text x="100.8" y="88.9">PB6(XTAL1/TOSC1)</text>
<text x="143" y="88.9">PD6(OC0A/PTCXY/AIN0)</text>
<text x="145" y="86.6">PD5(OC0B/T1/PTCXY)</text>
<text x="145.2" y="84.3">PD4(XCK0/T0/PTCXY)</text>
<text x="169.3" y="85.6">9</text>
<text x="169.3" y="87.9">10</text>
<text x="219.8" y="85.6">3</text>
<text x="225.1" y="84.3">RG_2</text>
<text x="225.1" y="86.6">RG</text>
<text x="25.2" y="92.4" transform="rotate(-90 25.2 92.4)">3</text>
<text x="27.5" y="92.4" transform="rotate(-90 27.5 92.4)">4</text>
<text x="48.1" y="92.4" transform="rotate(-90 48.1 92.4)">3</text>
<text x="50.3" y="92.4" transform="rotate(-90 50.3 92.4)">4</text>
<text x="94.4" y="94.7">23</text>
<text x="95.5" y="90.1">8</text>
<text x="100.8" y="91.1">PB7(XTAL2/TOSC2)</text>
<text x="100.8" y="95.7">PC0(ADC0/PTCY/MISO1)</text>
<text x="138.6" y="95.7">PE0(SDA1/ICP4/ACO/PTCXY)</text>
<text x="148.8" y="91.2">PD7(PTCXY/AIN1)</text>
<text x="169.3" y="90.1">11</text>
<text x="169.3" y="94.7">3</text>
<text x="219.8" y="90.1">6</text>
<text x="219.8" y="94.7">5</text>
<text x="225.1" y="91.1">REF</text>
<text x="225.1" y="95.7">-VS</text>
<text x="26.2" y="97.2" transform="rotate(-90 26.2 97.2)">B1</text>
<text x="28.5" y="97.2" transform="rotate(-90 28.5 97.2)">B2</text>
<text x="49.1" y="97.2" transform="rotate(-90 49.1 97.2)">B1</text>
<text x="51.4" y="97.2" transform="rotate(-90 51.4 97.2)">B2</text>
<text x="94.4" y="97">24</text>
<text x="94.4" y="99.3">25</text>
<text x="94.4" y="101.6">26</text>
<text x="100.8" y="98">PC1(ADC1/PTCY/SCK1)</text>
<text x="100.8" y="100.3">PC2(ADC2/PTCY)</text>
<text x="140.3" y="100.3">PE2(ADC6/PTCY/ICP3/SS1)</text>
<text x="145.6" y="98">PE1(SCL1/T4/PTCXY)</text>
<text x="169.3" y="99.3">19</text>
<text x="169.3" y="101.6">22</text>
<text x="169.3" y="97">6</text>
<text x="25.2" y="107.9" transform="rotate(-90 25.2 107.9)">1</text>
<text x="26.2" y="104.4" transform="rotate(-90 26.2 104.4)">A1</text>
<text x="27.5" y="107.9" transform="rotate(-90 27.5 107.9)">2</text>
<text x="28.5" y="104.4" transform="rotate(-90 28.5 104.4)">A2</text>
<text x="48.1" y="107.9" transform="rotate(-90 48.1 107.9)">1</text>
<text x="49.1" y="104.4" transform="rotate(-90 49.1 104.4)">A1</text>
<text x="50.3" y="107.9" transform="rotate(-90 50.3 107.9)">2</text>
<text x="51.3" y="104.4" transform="rotate(-90 51.3 104.4)">A2</text>
<text x="94.4" y="103.9">27</text>
<text x="94.4" y="106.1">28</text>
<text x="100.8" y="102.6">PC3(ADC3/PTCY)</text>
<text x="100.8" y="104.9">PC4(ADC4/PTCY/SDA0)</text>
<text x="100.8" y="107.1">PC5(ADC5/PTCY/SCL0)</text>
<text x="140" y="102.6">PE3(ADC7/PTCY/T3/MOSI1)</text>
<text x="94.4" y="108.4">29</text>
<text x="100.8" y="109.4">PC6(RESET)</text>
<text x="169.3" y="113">5*2</text>
<text x="160.8" y="114">GND</text>
<text x="256.4" y="115.7">1</text>
<text x="256.4" y="122.6">1</text>
<text x="25.2" y="129" transform="rotate(-90 25.2 129)">3</text>
<text x="27.5" y="129" transform="rotate(-90 27.5 129)">4</text>
<text x="52.6" y="129" transform="rotate(-90 52.6 129)">3</text>
<text x="54.9" y="129" transform="rotate(-90 54.9 129)">4</text>
<text x="26.2" y="133.8" transform="rotate(-90 26.2 133.8)">B1</text>
<text x="28.5" y="133.8" transform="rotate(-90 28.5 133.8)">B2</text>
<text x="53.6" y="133.8" transform="rotate(-90 53.6 133.8)">B1</text>
<text x="55.9" y="133.8" transform="rotate(-90 55.9 133.8)">B2</text>
<text x="26.2" y="140.9" transform="rotate(-90 26.2 140.9)">A1</text>
<text x="28.5" y="140.9" transform="rotate(-90 28.5 140.9)">A2</text>
<text x="53.6" y="140.9" transform="rotate(-90 53.6 140.9)">A1</text>
<text x="55.9" y="140.9" transform="rotate(-90 55.9 140.9)">A2</text>
<text x="25.2" y="144.4" transform="rotate(-90 25.2 144.4)">1</text>
<text x="27.5" y="144.4" transform="rotate(-90 27.5 144.4)">2</text>
<text x="52.6" y="144.4" transform="rotate(-90 52.6 144.4)">1</text>
<text x="54.9" y="144.4" transform="rotate(-90 54.9 144.4)">2</text>
<text x="230.3" y="148.4">3</text>
<text x="230.3" y="146.1">4</text>
<text x="235.6" y="149.4">SCL</text>
<text x="235.6" y="147.1">SDA</text>
<text x="230.3" y="153">1</text>
<text x="230.3" y="150.7">2</text>
<text x="235.6" y="154">GND</text>
<text x="235.6" y="151.7">VCC</text>
<text x="29.8" y="168.4" transform="rotate(-90 29.8 168.4)">VCC</text>
<text x="54.9" y="168.4" transform="rotate(-90 54.9 168.4)">VCC</text>
<text x="107.5" y="172.4" transform="rotate(-90 107.5 172.4)">3</text>
<text x="132.6" y="172.4" transform="rotate(-90 132.6 172.4)">3</text>
<text x="30.8" y="176.6" transform="rotate(-90 30.8 176.6)">VCC</text>
<text x="36.8" y="179.3">OUT</text>
<text x="55.9" y="176.6" transform="rotate(-90 55.9 176.6)">VCC</text>
<text x="61.9" y="179.3">OUT</text>
<text x="104.1" y="177">1</text>
<text x="107.5" y="178.7" transform="rotate(-90 107.5 178.7)">2</text>
<text x="129.3" y="177">1</text>
<text x="132.6" y="178.7" transform="rotate(-90 132.6 178.7)">2</text>
<text x="28.5" y="180.3">OUT</text>
<text x="53.6" y="180.3">OUT</text>
<text x="30.8" y="186.6" transform="rotate(-90 30.8 186.6)">GND</text>
<text x="55.9" y="186.6" transform="rotate(-90 55.9 186.6)">GND</text>
<text x="29.8" y="195.1" transform="rotate(-90 29.8 195.1)">GND</text>
<text x="54.9" y="195.1" transform="rotate(-90 54.9 195.1)">GND</text>
</g>
<g font-size="1.6" fill="#c90d0c">
<text x="125.3" y="19.5" transform="rotate(-90 125.3 19.5)">+</text>
<text x="145.8" y="32.6" transform="rotate(-90 145.8 32.6)">+</text>
</g>
<g font-size="1.6" fill="#808080">
<text x="34.7" y="172.7">POT1</text>
<text x="59.8" y="172.7">POT2</text>
<text x="110.1" y="174.5">Q2</text>
<text x="135.2" y="174.5">Q1</text>
<text x="34.7" y="186.5">RK09K1130A5R</text>
<text x="59.8" y="186.5">RK09K1130A5R</text>
</g>
</svg>
